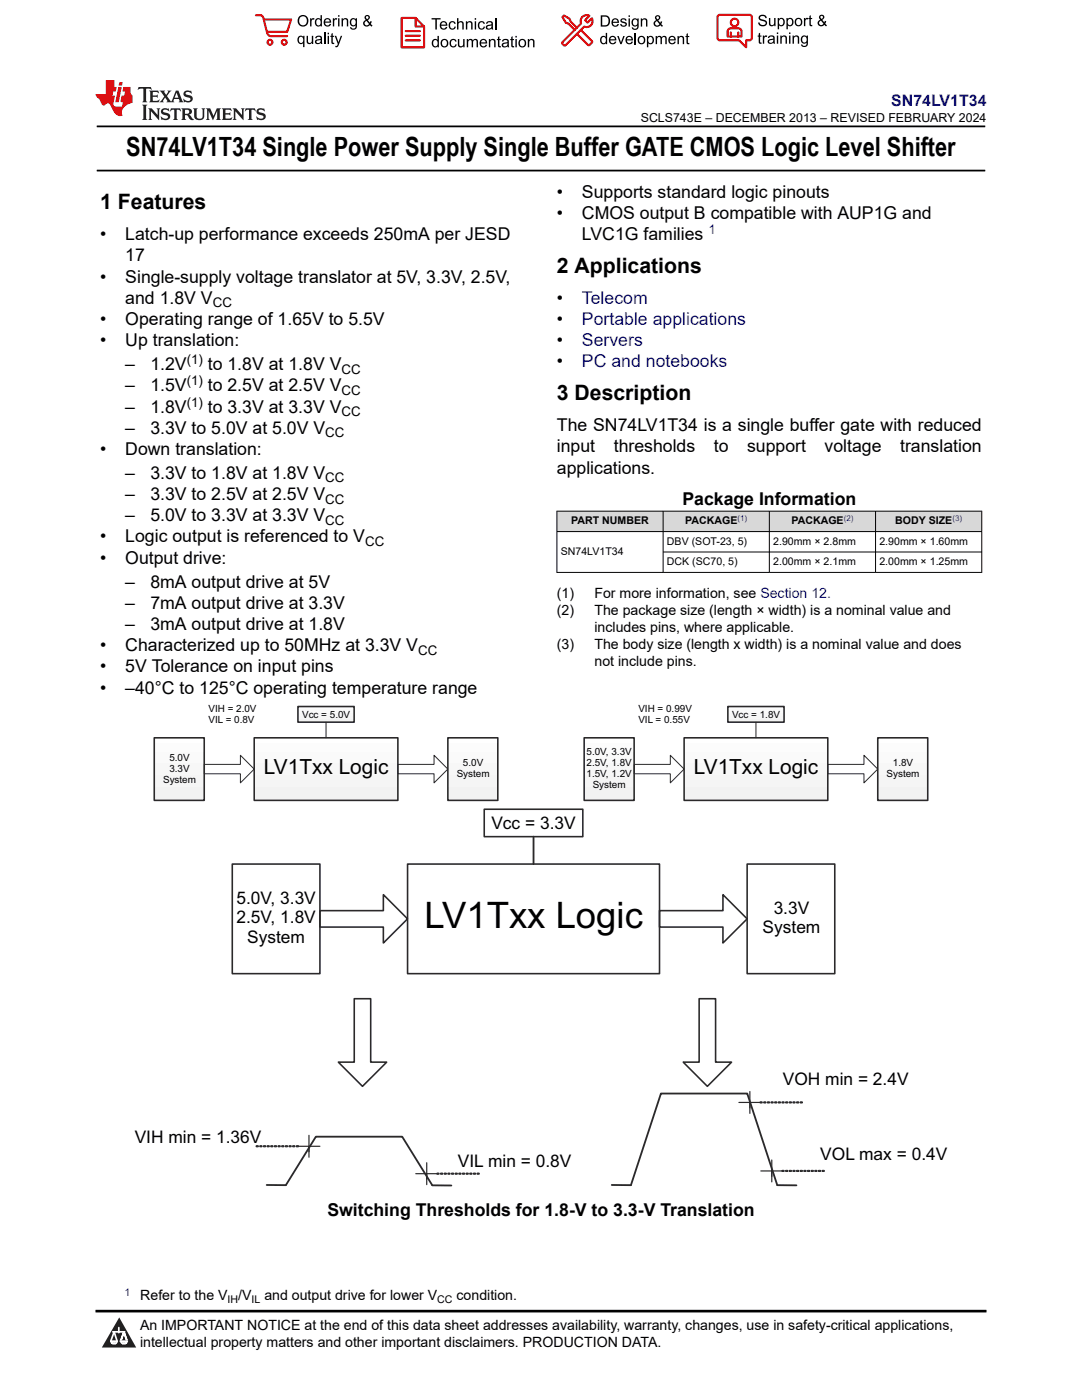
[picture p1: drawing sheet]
<svg xmlns="http://www.w3.org/2000/svg" width="216mm" height="279mm" viewBox="0 0 216 279" stroke-linecap="round" stroke-linejoin="round" font-family="sans-serif">
<path d="M19.3 25.2h177.3M19.3 34h177.3" fill="none" stroke="#000" stroke-width=".35"/>
<g fill="#d8d8d8">
<path d="M111.1 102h84.8v4.1h-84.8z" fill-rule="evenodd"/>
<path d="M111.2 102.1h21.1v3.9h-21.1z" fill-rule="evenodd"/>
<path d="M132.4 102.1h21.1v3.9h-21.1z" fill-rule="evenodd"/>
<path d="M153.6 102.1h21v3.9h-21z" fill-rule="evenodd"/>
<path d="M174.8 102.1h21v3.9h-21z" fill-rule="evenodd"/>
</g>
<path d="M111.1 102h84.9M111.1 106.1h84.9M111.1 102v12.3M132.3 102v12.3M132.3 110.2h63.7M153.5 102v12.3M174.7 102v12.3M195.9 102v12.3M196 114.2h-84.9" fill="none" stroke="#000" stroke-width=".2"/>
<g fill="#fff">
<path d="M50.7 147.3h28.7v.3h-28.7z" fill-rule="evenodd"/>
<path d="M50.7 147.6h28.7v.8h-28.7z" fill-rule="evenodd"/>
</g>
<g fill="#fcfcfc">
<path d="M50.7 148.4h28.7v.8h-28.7z" fill-rule="evenodd"/>
<path d="M50.7 149.2h28.7v.8h-28.7z" fill-rule="evenodd"/>
</g>
<g fill="#fafafa">
<path d="M50.7 150h28.7v.7h-28.7z" fill-rule="evenodd"/>
<path d="M50.7 150.7h28.7v.9h-28.7z" fill-rule="evenodd"/>
<path d="M50.7 151.6h28.7v.7h-28.7z" fill-rule="evenodd"/>
</g>
<g fill="#f7f7f7">
<path d="M50.7 152.3h28.7v1.7h-28.7z" fill-rule="evenodd"/>
<path d="M50.7 154h28.7v.7h-28.7z" fill-rule="evenodd"/>
</g>
<g fill="#f5f5f5">
<path d="M50.7 154.7h28.7v.8h-28.7z" fill-rule="evenodd"/>
<path d="M50.7 155.5h28.7v.9h-28.7z" fill-rule="evenodd"/>
<path d="M50.7 156.4h28.7v.7h-28.7z" fill-rule="evenodd"/>
</g>
<g fill="#f2f2f2">
<path d="M50.7 157.1h28.7v.8h-28.7z" fill-rule="evenodd"/>
<path d="M50.7 157.9h28.7v.8h-28.7z" fill-rule="evenodd"/>
<path d="M50.7 158.7h28.7v.8h-28.7z" fill-rule="evenodd"/>
</g>
<path d="M50.7 159.6h28.7" fill="none" stroke="#efefef" stroke-width=".31"/>
<path d="M50.7 147.2h28.7v12.5h-28.7z" fill="none" stroke="#2b292a" stroke-width=".32"/>
<path d="M59.5 141.1h11.2v.2h-11.2z" fill-rule="evenodd" fill="#fff"/>
<path d="M59.5 141.4h11.2M59.5 141.6h11.2" fill="none" stroke="#fcfcfc" stroke-width=".21"/>
<path d="M59.5 141.8h11.2M59.5 142h11.2M59.5 142.2h11.2" fill="none" stroke="#fafafa" stroke-width=".21"/>
<path d="M59.5 142.5h11.2" fill="none" stroke="#f7f7f7" stroke-width=".42"/>
<path d="M59.5 142.8h11.2" fill="none" stroke="#f7f7f7" stroke-width=".21"/>
<path d="M59.5 143h11.2M59.5 143.3h11.2M59.5 143.5h11.2" fill="none" stroke="#f5f5f5" stroke-width=".21"/>
<path d="M59.5 143.7h11.2M59.5 143.9h11.2M59.5 144.1h11.2" fill="none" stroke="#f2f2f2" stroke-width=".21"/>
<path d="M59.4 141h11.3v3.1h-11.3z" fill="none" stroke="#2b292a" stroke-width=".32"/>
<g fill="#fff">
<path d="M30.8 147.3h10v.3h-10z" fill-rule="evenodd"/>
<path d="M30.8 147.6h10v.8h-10z" fill-rule="evenodd"/>
</g>
<g fill="#fcfcfc">
<path d="M30.8 148.4h10v.8h-10z" fill-rule="evenodd"/>
<path d="M30.8 149.2h10v.8h-10z" fill-rule="evenodd"/>
</g>
<g fill="#fafafa">
<path d="M30.8 150h10v.7h-10z" fill-rule="evenodd"/>
<path d="M30.8 150.7h10v.9h-10z" fill-rule="evenodd"/>
<path d="M30.8 151.6h10v.7h-10z" fill-rule="evenodd"/>
</g>
<g fill="#f7f7f7">
<path d="M30.8 152.3h10v1.7h-10z" fill-rule="evenodd"/>
<path d="M30.8 154h10v.7h-10z" fill-rule="evenodd"/>
</g>
<g fill="#f5f5f5">
<path d="M30.8 154.7h10v.8h-10z" fill-rule="evenodd"/>
<path d="M30.8 155.5h10v.9h-10z" fill-rule="evenodd"/>
<path d="M30.8 156.4h10v.7h-10z" fill-rule="evenodd"/>
</g>
<g fill="#f2f2f2">
<path d="M30.8 157.1h10v.8h-10z" fill-rule="evenodd"/>
<path d="M30.8 157.9h10v.8h-10z" fill-rule="evenodd"/>
<path d="M30.8 158.7h10v.8h-10z" fill-rule="evenodd"/>
</g>
<path d="M30.8 159.6h10" fill="none" stroke="#efefef" stroke-width=".31"/>
<path d="M30.8 147.2h10v12.5h-10z" fill="none" stroke="#2b292a" stroke-width=".32"/>
<g fill="#fff">
<path d="M89.4 147.3h9.9v.3h-9.9z" fill-rule="evenodd"/>
<path d="M89.4 147.6h9.9v.8h-9.9z" fill-rule="evenodd"/>
</g>
<g fill="#fcfcfc">
<path d="M89.4 148.4h9.9v.8h-9.9z" fill-rule="evenodd"/>
<path d="M89.4 149.2h9.9v.8h-9.9z" fill-rule="evenodd"/>
</g>
<g fill="#fafafa">
<path d="M89.4 150h9.9v.7h-9.9z" fill-rule="evenodd"/>
<path d="M89.4 150.7h9.9v.9h-9.9z" fill-rule="evenodd"/>
<path d="M89.4 151.6h9.9v.7h-9.9z" fill-rule="evenodd"/>
</g>
<g fill="#f7f7f7">
<path d="M89.4 152.3h9.9v1.7h-9.9z" fill-rule="evenodd"/>
<path d="M89.4 154h9.9v.7h-9.9z" fill-rule="evenodd"/>
</g>
<g fill="#f5f5f5">
<path d="M89.4 154.7h9.9v.8h-9.9z" fill-rule="evenodd"/>
<path d="M89.4 155.5h9.9v.9h-9.9z" fill-rule="evenodd"/>
<path d="M89.4 156.4h9.9v.7h-9.9z" fill-rule="evenodd"/>
</g>
<g fill="#f2f2f2">
<path d="M89.4 157.1h9.9v.8h-9.9z" fill-rule="evenodd"/>
<path d="M89.4 157.9h9.9v.8h-9.9z" fill-rule="evenodd"/>
<path d="M89.4 158.7h9.9v.8h-9.9z" fill-rule="evenodd"/>
</g>
<path d="M89.4 159.6h9.9" fill="none" stroke="#efefef" stroke-width=".31"/>
<path d="M89.4 147.2h9.9v12.5h-9.9z" fill="none" stroke="#2b292a" stroke-width=".32"/>
<path d="M65.1 144.1v3.1" fill="none" stroke="#2b292a" stroke-width=".21"/>
<path d="M40.8 152.6h7.2v-1.9l2.7 2.8-2.7 2.7v-1.8h-7.2zM79.4 152.6h7.2v-1.9l2.8 2.8-2.8 2.7v-1.8h-7.2z" fill="none" stroke="#2b292a" stroke-width=".2"/>
<g fill="#fff">
<path d="M136.5 147.3h28.7v.3h-28.7z" fill-rule="evenodd"/>
<path d="M136.5 147.6h28.7v.8h-28.7z" fill-rule="evenodd"/>
</g>
<g fill="#fcfcfc">
<path d="M136.5 148.4h28.7v.8h-28.7z" fill-rule="evenodd"/>
<path d="M136.5 149.2h28.7v.8h-28.7z" fill-rule="evenodd"/>
</g>
<g fill="#fafafa">
<path d="M136.5 150h28.7v.7h-28.7z" fill-rule="evenodd"/>
<path d="M136.5 150.7h28.7v.9h-28.7z" fill-rule="evenodd"/>
<path d="M136.5 151.6h28.7v.7h-28.7z" fill-rule="evenodd"/>
</g>
<g fill="#f7f7f7">
<path d="M136.5 152.3h28.7v1.7h-28.7z" fill-rule="evenodd"/>
<path d="M136.5 154h28.7v.7h-28.7z" fill-rule="evenodd"/>
</g>
<g fill="#f5f5f5">
<path d="M136.5 154.7h28.7v.8h-28.7z" fill-rule="evenodd"/>
<path d="M136.5 155.5h28.7v.9h-28.7z" fill-rule="evenodd"/>
<path d="M136.5 156.4h28.7v.7h-28.7z" fill-rule="evenodd"/>
</g>
<g fill="#f2f2f2">
<path d="M136.5 157.1h28.7v.8h-28.7z" fill-rule="evenodd"/>
<path d="M136.5 157.9h28.7v.8h-28.7z" fill-rule="evenodd"/>
<path d="M136.5 158.7h28.7v.8h-28.7z" fill-rule="evenodd"/>
</g>
<path d="M136.5 159.6h28.7" fill="none" stroke="#efefef" stroke-width=".31"/>
<path d="M136.5 147.2h28.7v12.5h-28.7z" fill="none" stroke="#2b292a" stroke-width=".32"/>
<path d="M145.2 141.1h11.3v.2h-11.3z" fill-rule="evenodd" fill="#fff"/>
<path d="M145.2 141.4h11.3M145.2 141.6h11.3" fill="none" stroke="#fcfcfc" stroke-width=".21"/>
<path d="M145.2 141.8h11.3M145.2 142h11.3M145.2 142.2h11.3" fill="none" stroke="#fafafa" stroke-width=".21"/>
<path d="M145.2 142.5h11.3" fill="none" stroke="#f7f7f7" stroke-width=".42"/>
<path d="M145.2 142.8h11.3" fill="none" stroke="#f7f7f7" stroke-width=".21"/>
<path d="M145.2 143h11.3M145.2 143.3h11.3M145.2 143.5h11.3" fill="none" stroke="#f5f5f5" stroke-width=".21"/>
<path d="M145.2 143.7h11.3M145.2 143.9h11.3M145.2 144.1h11.3" fill="none" stroke="#f2f2f2" stroke-width=".21"/>
<path d="M145.2 141h11.3v3.1h-11.3z" fill="none" stroke="#2b292a" stroke-width=".32"/>
<g fill="#fff">
<path d="M116.6 147.3h9.9v.3h-9.9z" fill-rule="evenodd"/>
<path d="M116.6 147.6h9.9v.8h-9.9z" fill-rule="evenodd"/>
</g>
<g fill="#fcfcfc">
<path d="M116.6 148.4h9.9v.8h-9.9z" fill-rule="evenodd"/>
<path d="M116.6 149.2h9.9v.8h-9.9z" fill-rule="evenodd"/>
</g>
<g fill="#fafafa">
<path d="M116.6 150h9.9v.7h-9.9z" fill-rule="evenodd"/>
<path d="M116.6 150.7h9.9v.9h-9.9z" fill-rule="evenodd"/>
<path d="M116.6 151.6h9.9v.7h-9.9z" fill-rule="evenodd"/>
</g>
<g fill="#f7f7f7">
<path d="M116.6 152.3h9.9v1.7h-9.9z" fill-rule="evenodd"/>
<path d="M116.6 154h9.9v.7h-9.9z" fill-rule="evenodd"/>
</g>
<g fill="#f5f5f5">
<path d="M116.6 154.7h9.9v.8h-9.9z" fill-rule="evenodd"/>
<path d="M116.6 155.5h9.9v.9h-9.9z" fill-rule="evenodd"/>
<path d="M116.6 156.4h9.9v.7h-9.9z" fill-rule="evenodd"/>
</g>
<g fill="#f2f2f2">
<path d="M116.6 157.1h9.9v.8h-9.9z" fill-rule="evenodd"/>
<path d="M116.6 157.9h9.9v.8h-9.9z" fill-rule="evenodd"/>
<path d="M116.6 158.7h9.9v.8h-9.9z" fill-rule="evenodd"/>
</g>
<path d="M116.6 159.6h9.9" fill="none" stroke="#efefef" stroke-width=".31"/>
<path d="M116.6 147.2h9.9v12.5h-9.9z" fill="none" stroke="#2b292a" stroke-width=".32"/>
<g fill="#fff">
<path d="M175.2 147.3h9.9v.3h-9.9z" fill-rule="evenodd"/>
<path d="M175.2 147.6h9.9v.8h-9.9z" fill-rule="evenodd"/>
</g>
<g fill="#fcfcfc">
<path d="M175.2 148.4h9.9v.8h-9.9z" fill-rule="evenodd"/>
<path d="M175.2 149.2h9.9v.8h-9.9z" fill-rule="evenodd"/>
</g>
<g fill="#fafafa">
<path d="M175.2 150h9.9v.7h-9.9z" fill-rule="evenodd"/>
<path d="M175.2 150.7h9.9v.9h-9.9z" fill-rule="evenodd"/>
<path d="M175.2 151.6h9.9v.7h-9.9z" fill-rule="evenodd"/>
</g>
<g fill="#f7f7f7">
<path d="M175.2 152.3h9.9v1.7h-9.9z" fill-rule="evenodd"/>
<path d="M175.2 154h9.9v.7h-9.9z" fill-rule="evenodd"/>
</g>
<g fill="#f5f5f5">
<path d="M175.2 154.7h9.9v.8h-9.9z" fill-rule="evenodd"/>
<path d="M175.2 155.5h9.9v.9h-9.9z" fill-rule="evenodd"/>
<path d="M175.2 156.4h9.9v.7h-9.9z" fill-rule="evenodd"/>
</g>
<g fill="#f2f2f2">
<path d="M175.2 157.1h9.9v.8h-9.9z" fill-rule="evenodd"/>
<path d="M175.2 157.9h9.9v.8h-9.9z" fill-rule="evenodd"/>
<path d="M175.2 158.7h9.9v.8h-9.9z" fill-rule="evenodd"/>
</g>
<path d="M175.2 159.6h9.9" fill="none" stroke="#efefef" stroke-width=".31"/>
<path d="M175.1 147.2h10v12.5h-10z" fill="none" stroke="#2b292a" stroke-width=".32"/>
<path d="M150.8 144.1v3.1" fill="none" stroke="#2b292a" stroke-width=".21"/>
<path d="M126.5 152.6h7.3v-1.9l2.7 2.8-2.7 2.7v-1.8h-7.3zM165.2 152.6h7.2v-1.9l2.7 2.8-2.7 2.7v-1.8h-7.2z" fill="none" stroke="#2b292a" stroke-width=".2"/>
<path d="M57 236.5l6-9.6h17.3l5.9 9.6M125.9 236.5l6-18.3h17.2l6 18.3" fill="none" stroke="#2b292a" stroke-width=".36"/>
<path d="M149.6 217.8v4.4M59.5 228.8h2.2v1.1M61.7 226.6v4.4M61.7 228.8h2.1M83 234.2h2.1v1.1M85.1 232v4.4M85.1 234.2h2.2M147.4 220h2.2v1.1M149.6 220h2.2M151.8 233.7h2.2v1.1M154 231.5v4.4M154 233.7h2.2" fill="none" stroke="#2b292a" stroke-width=".24"/>
<g fill="#fff">
<path d="M81.3 172.5h50.3v.5h-50.3z" fill-rule="evenodd"/>
<path d="M81.3 173h50.3v1.5h-50.3z" fill-rule="evenodd"/>
</g>
<path d="M106.5 167v5.4M53.2 236.5h3.8M86.2 236.6h3.9M122.1 236.5h3.8M155.1 236.5l3.8 .1" fill="none" stroke="#2b292a" stroke-width=".36"/>
<path d="M59.1 228.7l.4-.1 .1 .2-.4 .1zM58.4 228.7l.3-.1 .2 .2-.4 .1zM57.7 228.7l.3-.1 .1 .2-.3 .1zM57 228.7l.3-.1 .1 .2-.4 .1zM56.2 228.7l.4-.1 .1 .2-.4 .1zM55.5 228.7l.3-.1 .1 .2-.3 .1zM54.8 228.7l.3-.1 .1 .2-.4 .1zM54 228.7l.4-.1 .1 .2-.4 .1zM53.3 228.7l.3-.1 .2 .2-.4 .1zM52.6 228.7l.3-.1 .1 .2-.3 .1zM51.9 228.7l.3-.1 .1 .2-.4 .1zM51.1 228.7l.4-.1 .1 .2-.4 .1z" fill-rule="evenodd" fill="#3f3f3f"/>
<path d="M51.1 228.7l.4-.1 .1 .2-.4 .1zM51.9 228.7l.3-.1 .1 .2-.4 .1zM52.6 228.7l.3-.1 .1 .2-.3 .1zM53.3 228.7l.3-.1 .2 .2-.4 .1zM54 228.7l.4-.1 .1 .2-.4 .1zM54.8 228.7l.3-.1 .1 .2-.4 .1zM55.5 228.7l.3-.1 .1 .2-.3 .1zM56.2 228.7l.4-.1 .1 .2-.4 .1zM57 228.7l.3-.1 .1 .2-.4 .1zM57.7 228.7l.3-.1 .1 .2-.3 .1zM58.4 228.7l.3-.1 .2 .2-.4 .1zM59.1 228.7l.4-.1 .1 .2-.4 .1z" fill="none" stroke="#2b292a" stroke-width=".2"/>
<path d="M95.2 234.1h.3l.1 .1-.3 .1zM94.5 234.1h.3l.1 .1-.3 .1zM93.7 234.1h.4l.1 .1-.4 .1zM93 234.1h.3l.2 .1-.4 .1zM92.3 234.1h.3l.1 .1-.3 .1zM91.6 234.1h.3l.1 .1-.4 .1zM90.8 234.1h.4l.1 .1-.4 .1zM90.1 234.1h.3l.1 .1-.3 .1zM89.4 234.1h.3l.1 .1-.3 .1zM88.6 234.1h.4l.1 .1-.4 .1zM87.9 234.1h.3l.2 .1-.4 .1zM87.2 234.1h.3l.1 .1-.3 .1z" fill-rule="evenodd" fill="#3f3f3f"/>
<path d="M87.2 234.1h.3l.1 .1-.3 .1zM87.9 234.1h.3l.2 .1-.4 .1zM88.6 234.1h.4l.1 .1-.4 .1zM89.4 234.1h.3l.1 .1-.3 .1zM90.1 234.1h.3l.1 .1-.3 .1zM90.8 234.1h.4l.1 .1-.4 .1zM91.6 234.1h.3l.1 .1-.4 .1zM92.3 234.1h.3l.1 .1-.3 .1zM93 234.1h.3l.2 .1-.4 .1zM93.7 234.1h.4l.1 .1-.4 .1zM94.5 234.1h.3l.1 .1-.3 .1zM95.2 234.1h.3l.1 .1-.3 .1z" fill="none" stroke="#2b292a" stroke-width=".2"/>
<path d="M159.7 219.9h.3l.1 .1-.3 .1zM159 219.9h.3l.1 .1-.4 .1zM158.2 219.9h.4l.1 .1-.4 .1zM157.5 219.9h.3l.1 .1-.3 .1zM156.8 219.9h.3l.1 .1-.4 .1zM156 219.9h.4l.1 .1-.4 .1zM155.3 219.9h.3l.2 .1-.4 .1zM154.6 219.9h.3l.1 .1-.3 .1zM153.9 219.9h.3l.1 .1-.4 .1zM153.1 219.9h.4l.1 .1-.4 .1zM152.4 219.9h.3l.1 .1-.3 .1zM151.7 219.9h.3l.1 .1-.4 .1z" fill-rule="evenodd" fill="#3f3f3f"/>
<path d="M151.7 219.9h.3l.1 .1-.4 .1zM152.4 219.9h.3l.1 .1-.3 .1zM153.1 219.9h.4l.1 .1-.4 .1zM153.9 219.9h.3l.1 .1-.4 .1zM154.6 219.9h.3l.1 .1-.3 .1zM155.3 219.9h.3l.2 .1-.4 .1zM156 219.9h.4l.1 .1-.4 .1zM156.8 219.9h.3l.1 .1-.4 .1zM157.5 219.9h.3l.1 .1-.3 .1zM158.2 219.9h.4l.1 .1-.4 .1zM159 219.9h.3l.1 .1-.4 .1zM159.7 219.9h.3l.1 .1-.3 .1z" fill="none" stroke="#2b292a" stroke-width=".2"/>
<path d="M164.1 233.6h.3l.1 .1-.4 .1zM163.3 233.6h.4l.1 .1-.4 .1zM162.6 233.6h.3l.1 .1-.3 .1zM161.9 233.6h.3l.1 .1-.4 .1zM161.1 233.6h.4l.1 .1-.4 .1zM160.4 233.6h.3l.2 .1-.4 .1zM159.7 233.6h.3l.1 .1-.3 .1zM159 233.6h.3l.1 .1-.4 .1zM158.2 233.6h.4l.1 .1-.4 .1zM157.5 233.6h.3l.1 .1-.3 .1zM156.8 233.6h.3l.1 .1-.4 .1zM156 233.6h.4l.1 .1-.4 .1z" fill-rule="evenodd" fill="#3f3f3f"/>
<path d="M156 233.6h.4l.1 .1-.4 .1zM156.8 233.6h.3l.1 .1-.4 .1zM157.5 233.6h.3l.1 .1-.3 .1zM158.2 233.6h.4l.1 .1-.4 .1zM159 233.6h.3l.1 .1-.4 .1zM159.7 233.6h.3l.1 .1-.3 .1zM160.4 233.6h.3l.2 .1-.4 .1zM161.1 233.6h.4l.1 .1-.4 .1zM161.9 233.6h.3l.1 .1-.4 .1zM162.6 233.6h.3l.1 .1-.3 .1zM163.3 233.6h.4l.1 .1-.4 .1zM164.1 233.6h.3l.1 .1-.4 .1z" fill="none" stroke="#2b292a" stroke-width=".2"/>
<path d="M46.4 172.4h17.4v21.9h-17.4zM81.3 172.4h50.3v21.9h-50.3zM96.6 161.5h19.7v5.5h-19.7zM149.1 172.4h17.5v21.9h-17.5zM63.8 181.7h12.7v-3.2l4.8 4.9-4.8 4.8v-3.2h-12.7zM70.7 199.3h3.3v12.7h3.2l-4.9 4.8-4.8-4.8h3.2zM131.6 181.7h12.7v-3.2l4.8 4.9-4.8 4.8v-3.2h-12.7zM139.5 199.3h3.3v12.7h3.2l-4.9 4.8-4.8-4.8h3.2z" fill="none" stroke="#2b292a" stroke-width=".32"/>
<path d="M0 0h215.9v23.8h-215.9z" fill-rule="evenodd" fill="#fff"/>
<path d="M27.7 17.4l-.2 .6 .5-.3h.6v.1v2.2l-.2 .4h1l-.2-.4v-2.2v-.1h.5l.5 .3-.1-.6zM29.8 18.1l.2 .4v1.5l-.2 .4h1.9l.1-.6a1.08 1.08 0 0 1-1.3 .2v-.7h.6l.4 .2v-.6l-.4 .2h-.6v-.6l.2-.1a1 1 0 0 1 1 .2l-.1-.5zM31.8 18.1l1 1.1-1 1.2h.9l-.2-.2 .4-.7 .5 .7-.2 .2h1.6l-.2-.2 .1-.4h1l.1 .4-.1 .2h.9l-.2-.3-.8-2h-.5l-1 2.2-.8-1.1 .9-1.1h-.8l.2 .2-.5 .7-.3-.7 .1-.2zM35.2 18.5l.4 1h-.8zM36.8 18.2a.65 .65 0 0 0-.2 .7 .65 .65 0 0 0 .6 .5l.7 .2 .1 .2a.79 .79 0 0 1-.7 .4 .79 .79 0 0 1-.7-.5l.1 .7 .2-.1a.93 .93 0 0 0 1.1 .1 .93 .93 0 0 0 .4-1 1.46 1.46 0 0 0-1.2-.6l-.1-.3a1.09 1.09 0 0 1 1.2 .2l-.2-.6-.1 .1-.6-.2zM28.4 20.9l.2 .4v2.3l-.2 .3h1l-.2-.3v-2.3l.2-.4zM29.6 21.6l.2 .4v1.6l-.2 .3h.8l-.3-.3v-1.4l1.7 1.8v-2l.2-.4h-.8l.2 .2 .1 1.1-1.2-1.3zM32.3 21.8a.65 .65 0 0 0-.2 .7 .65 .65 0 0 0 .7 .4l.6 .2 .1 .2a.79 .79 0 0 1-.7 .4 .79 .79 0 0 1-.7-.5l.1 .7 .2-.1a.93 .93 0 0 0 1.1 .1 .93 .93 0 0 0 .4-.9 1.46 1.46 0 0 0-1.2-.6l-.1-.4a1.09 1.09 0 0 1 1.2 .2l-.2-.6-.1 .1-.6-.1zM34.1 21.6l-.1 .7a.63 .63 0 0 1 .7-.4l.1 1.7-.3 .3h1l-.2-.3v-1.7a.66 .66 0 0 1 .8 .4l-.1-.7zM36.2 21.6l.2 .4v1.6l-.2 .3h.9l-.2-.2v-.7h.5l.1 .2a.79 .79 0 0 0 1.2 .6l-1-.9a.61 .61 0 0 0 .6-.6 .61 .61 0 0 0-.5-.6zM36.9 21.9h.2a.47 .47 0 0 1 .5 .1 .47 .47 0 0 1 .1 .5l-.2 .2h-.6zM38.5 21.6l.2 .2a2.27 2.27 0 0 0 .4 2 1.04 1.04 0 0 0 1.7-.7v-1.3l.2-.2h-.8l.2 .4v1.1a.6 .6 0 0 1-.6 .6 .6 .6 0 0 1-.6-.6v-1.1l.3-.4zM41.1 21.6l.2 .4v1.6l-.2 .3h.7l-.2-.3v-1.5l.9 1.9 .8-1.9v1.5l-.2 .3h1l-.3-.3v-1.6l.3-.4h-.8l-.7 1.5-.7-1.5zM44.3 21.6l.2 .4v1.6l-.2 .3h1.9l.1-.5a1.09 1.09 0 0 1-1.3 .1v-.6h.6l.4 .1v-.6l-.4 .2h-.6v-.6l.2-.1a1.01 1.01 0 0 1 1 .3l-.1-.6zM46.4 21.6l.3 .4v1.6l-.3 .3h.8l-.2-.3v-1.4l1.6 1.8v-2l.2-.4h-.7l.2 .2v1.1l-1.2-1.3zM49 21.6l-.1 .7a.63 .63 0 0 1 .8-.4v1.7l-.3 .3h1l-.2-.3v-1.7a.66 .66 0 0 1 .8 .4l-.1-.7zM51.4 21.8a.65 .65 0 0 0-.2 .7 .65 .65 0 0 0 .6 .4l.6 .2 .2 .2a.79 .79 0 0 1-.8 .4 .79 .79 0 0 1-.6-.5l.1 .7 .2-.1a.93 .93 0 0 0 1 .1 .93 .93 0 0 0 .5-.9 1.46 1.46 0 0 0-1.3-.6l-.1-.4a1.09 1.09 0 0 1 1.3 .2l-.2-.6-.2 .1-.5-.1z" fill="#231f20"/>
<path d="M21.1 16v2.8h-2.1l.1 .3 .9 1a.95 .95 0 0 0 .9 .9 .59 .59 0 0 1 .6-.4 .59 .59 0 0 1 .5 .4l.4 .8a1.59 1.59 0 0 0 2.1 1.3 1.61 1.61 0 0 1 1-2.2l1-.4-.1-1.5a1.59 1.59 0 0 1-.4-1.6h-1.4l-.2 .9h.5l-.1 .8h-.5l-.2 1v.2l.4 .1-.2 .9h-.6a.73 .73 0 0 1-1.1-.7l.3-1.5h-.5l.2-.8h.5l.2-.9h-.5v-1.4zM23.6 17.4l-.6 3h.7l.6-3zM23.8 16.4l-.1 .7h.7l.1-.7z" fill="#ed1c24"/>
<g fill="#000">
<path d="M59.4 4.2a1.12 1.12 0 0 1 2.2 0 1.12 1.12 0 0 1-2.2 0zM59.9 3.5a.89 .89 0 0 0-.1 1.1 .89 .89 0 0 0 1.1 .4 .88 .88 0 0 0 .3-1.3 .88 .88 0 0 0-1.3-.2z" fill-rule="evenodd"/>
<path d="M59.5 7.3l.5-.2 .5 .3v-.3h.3v2.3h-.3v-.8a.74 .74 0 0 1-1 0 .74 .74 0 0 1-.1-1zM59.8 7.5a.57 .57 0 0 0-.2 .7 .57 .57 0 0 0 .8 .2 .57 .57 0 0 0 .1-.7 .57 .57 0 0 0-.7-.2z" fill-rule="evenodd"/>
<path d="M61.9 3.6h.2v.3l.2-.2 .3-.1 .2 .1-.1 .3a.36 .36 0 0 0-.5 0 .36 .36 0 0 0 0 .4v.9h-.3z" fill-rule="evenodd"/>
<path d="M61.2 7.1h.3v.9a.41 .41 0 0 0 .4 .6 .41 .41 0 0 0 .3-.6v-.9h.3v1.7h-.2v-.3a.58 .58 0 0 1-.7 .3 .58 .58 0 0 1-.4-.6z" fill-rule="evenodd"/>
<path d="M63 3.8l.5-.2 .5 .2v-.8h.2v2.3h-.2v-.2a.75 .75 0 0 1-1-.1 .75 .75 0 0 1-.1-1zM63.2 4a.57 .57 0 0 0-.1 .7 .57 .57 0 0 0 .8 .2 .57 .57 0 0 0 .1-.7 .57 .57 0 0 0-.8-.2z" fill-rule="evenodd"/>
<path d="M63 7.3a.74 .74 0 0 1 1-.1 .74 .74 0 0 1 .3 .9v.7h-.3v-.2a.57 .57 0 0 1-.8 .2 .57 .57 0 0 1-.2-.8l1-.3a.41 .41 0 0 0-.4-.4 .41 .41 0 0 0-.4 .4l-.3-.1zM63.2 8.2a.35 .35 0 0 0 .2 .5 .35 .35 0 0 0 .5-.3l.1-.4z" fill-rule="evenodd"/>
<path d="M65.4 6.5h.3v.3h-.3zM65.4 7.1h.3v1.7h-.3z" fill-rule="evenodd"/>
<path d="M64.8 3.8a.76 .76 0 0 1 .9-.1 .76 .76 0 0 1 .4 .8h-1.2a.47 .47 0 0 0 .3 .6 .47 .47 0 0 0 .6-.4l.3 .1a.82 .82 0 0 1-1.3 .3 .82 .82 0 0 1 0-1.3zM65 4l-.1 .3h.9l-.3-.4z" fill-rule="evenodd"/>
<path d="M66.4 3.6h.3v.3l.1-.2 .4-.1 .1 .1-.1 .3a.36 .36 0 0 0-.4 0 .36 .36 0 0 0-.1 .4v.9h-.3z" fill-rule="evenodd"/>
<path d="M66.1 6.7l.3-.1v.5h.3v.3h-.3v.9l.1 .2h.2v.3a.41 .41 0 0 1-.4-.1 .41 .41 0 0 1-.2-.4v-.9h-.2v-.3h.2z" fill-rule="evenodd"/>
<path d="M66.8 7.1h.3l.4 1.4 .5-1.4h.3l-.6 1.7a.57 .57 0 0 1-.8 .6v-.3a.37 .37 0 0 0 .5-.3z" fill-rule="evenodd"/>
<path d="M67.5 3h.2v.3h-.2zM67.5 3.6h.2v1.7h-.2z" fill-rule="evenodd"/>
<path d="M68.2 3.6h.2v.3a.58 .58 0 0 1 .7-.3 .58 .58 0 0 1 .4 .7v1h-.3v-1a.4 .4 0 0 0-.4-.5 .4 .4 0 0 0-.4 .6v.9h-.2z" fill-rule="evenodd"/>
<path d="M70 3.8l.5-.2 .5 .2v-.2h.2v1.5a.71 .71 0 0 1-.5 .8 .71 .71 0 0 1-.8-.5h.2a.46 .46 0 0 0 .6 .3 .46 .46 0 0 0 .3-.6 .78 .78 0 0 1-1.1-.2 .78 .78 0 0 1 .1-1.1zM70.2 4a.53 .53 0 0 0-.1 .8 .53 .53 0 0 0 .8 0 .54 .54 0 0 0 0-.7 .54 .54 0 0 0-.7-.1z" fill-rule="evenodd"/>
<path d="M72.9 3.1a.53 .53 0 0 1 .8 .1 .53 .53 0 0 1-.3 .8l.4 .5 .1-.3 .3 .1-.2 .5 .3 .3-.2 .2-.3-.3a.71 .71 0 0 1-1.2 .1 .71 .71 0 0 1 .4-1.1l-.3-.5zM73 3.5a.3 .3 0 0 0 .6 0 .3 .3 0 0 0-.6 0zM72.9 4.3a.45 .45 0 0 0 0 .7 .45 .45 0 0 0 .7-.2l-.5-.6z" fill-rule="evenodd"/>
<path d="M86.1 3.6h1.8v.3h-.7v2h-.3v-2h-.8z" fill-rule="evenodd"/>
<path d="M86.3 8l.5-.2 .5 .2v-.8h.3v2.2h-.3v-.2a.76 .76 0 0 1-1 0 .76 .76 0 0 1-.1-1zM86.6 8.1a.58 .58 0 0 0-.2 .8 .58 .58 0 0 0 .8 .2 .58 .58 0 0 0 .1-.8 .58 .58 0 0 0-.7-.2z" fill-rule="evenodd"/>
<path d="M88.2 7.9a.81 .81 0 0 1 1.1 .2 .81 .81 0 0 1-.2 1.1 .81 .81 0 0 1-1.1-.1l-.1-.8zM88.3 8.1a.57 .57 0 0 0 0 .9 .57 .57 0 0 0 .8 0 .57 .57 0 0 0 0-.8 .57 .57 0 0 0-.8-.1z" fill-rule="evenodd"/>
<path d="M88 4.4a.77 .77 0 0 1 .9-.1 .77 .77 0 0 1 .4 .8h-1.3a.48 .48 0 0 0 .4 .6 .48 .48 0 0 0 .6-.3h.3a.83 .83 0 0 1-1.3 .4 .83 .83 0 0 1 0-1.4zM88.2 4.6l-.2 .3h1l-.3-.4z" fill-rule="evenodd"/>
<path d="M89.7 4.4a.7 .7 0 0 1 1.2 .3l-.2 .1a.45 .45 0 0 0-.6-.3 .45 .45 0 0 0-.3 .6 .45 .45 0 0 0 .3 .6 .45 .45 0 0 0 .6-.4h.3a.76 .76 0 0 1-1.1 .6 .76 .76 0 0 1-.3-1.1z" fill-rule="evenodd"/>
<path d="M89.9 8a.7 .7 0 0 1 1.2 .3h-.3a.45 .45 0 0 0-.5-.3 .45 .45 0 0 0-.3 .6 .45 .45 0 0 0 .3 .6 .45 .45 0 0 0 .6-.4l.2 .1a.76 .76 0 0 1-1 .5 .76 .76 0 0 1-.4-1.1z" fill-rule="evenodd"/>
<path d="M91.2 3.6h.3v.8a.59 .59 0 0 1 .7-.2 .59 .59 0 0 1 .3 .7v1h-.2v-1a.4 .4 0 0 0-.5-.4 .4 .4 0 0 0-.3 .5v.9h-.3z" fill-rule="evenodd"/>
<path d="M91.4 7.8h.2v.9a.41 .41 0 0 0 .5 .5 .41 .41 0 0 0 .3-.5v-.9h.3v1.6h-.3v-.2a.58 .58 0 0 1-.7 .3 .58 .58 0 0 1-.3-.7z" fill-rule="evenodd"/>
<path d="M93 4.2h.2v.3a.59 .59 0 0 1 .7-.3 .59 .59 0 0 1 .4 .7v1h-.3v-1a.41 .41 0 0 0-.4-.5 .41 .41 0 0 0-.4 .6v.9h-.2z" fill-rule="evenodd"/>
<path d="M93.1 7.8h.3v.2a.56 .56 0 0 1 1 0 .54 .54 0 0 1 .6-.2 .54 .54 0 0 1 .4 .5v1.1h-.3v-1a.34 .34 0 0 0-.3-.4 .34 .34 0 0 0-.4 .3v1.1h-.3v-1a.38 .38 0 0 0-.5-.4 .38 .38 0 0 0-.2 .6v.8h-.3z" fill-rule="evenodd"/>
<path d="M94.7 3.6h.3v.3h-.3zM94.7 4.2h.3v1.7h-.3z" fill-rule="evenodd"/>
<path d="M95.5 4.4a.7 .7 0 0 1 1.3 .3l-.3 .1a.45 .45 0 0 0-.6-.3 .45 .45 0 0 0-.3 .6 .45 .45 0 0 0 .3 .6 .45 .45 0 0 0 .6-.4h.3a.76 .76 0 0 1-1.1 .6 .76 .76 0 0 1-.3-1.1z" fill-rule="evenodd"/>
<path d="M95.9 8a.77 .77 0 0 1 .9-.2 .77 .77 0 0 1 .4 .9h-1.2a.48 .48 0 0 0 .3 .5 .48 .48 0 0 0 .6-.3h.3a.83 .83 0 0 1-1.3 .4 .83 .83 0 0 1 0-1.3zM96.1 8.1l-.1 .4h.9l-.2-.5z" fill-rule="evenodd"/>
<path d="M97.5 7.8h.3v.2a.59 .59 0 0 1 .7-.2 .59 .59 0 0 1 .4 .6v1h-.3v-1a.41 .41 0 0 0-.5-.4 .41 .41 0 0 0-.3 .5v.9h-.3z" fill-rule="evenodd"/>
<path d="M97.1 4.4a.74 .74 0 0 1 1-.1 .74 .74 0 0 1 .3 .9v.7h-.3v-.2a.59 .59 0 0 1-.8 .2 .59 .59 0 0 1-.3-.8l1.1-.3a.42 .42 0 0 0-.4-.4 .42 .42 0 0 0-.5 .4l-.2-.1zM97.3 5.3a.36 .36 0 0 0 .2 .5 .36 .36 0 0 0 .5-.2l.1-.5z" fill-rule="evenodd"/>
<path d="M99.4 7.4l.2-.2v.6h.3v.2h-.3v1l.1 .2h.2l.1 .2a.41 .41 0 0 1-.5 0 .41 .41 0 0 1-.1-.4v-1h-.2v-.2h.2z" fill-rule="evenodd"/>
<path d="M100.3 8a.74 .74 0 0 1 .9-.2 .74 .74 0 0 1 .3 .9l.1 .7h-.3v-.2a.59 .59 0 0 1-.8 .3 .59 .59 0 0 1-.3-.8l1-.3a.42 .42 0 0 0-.3-.4 .42 .42 0 0 0-.5 .3h-.3zM100.5 8.8a.36 .36 0 0 0 .1 .5 .36 .36 0 0 0 .5-.2l.2-.5z" fill-rule="evenodd"/>
<path d="M102 7.4l.3-.2v.6h.3v.2h-.3v1l.1 .2h.2v.2a.41 .41 0 0 1-.5 0 .41 .41 0 0 1-.1-.4v-1h-.2v-.2h.2z" fill-rule="evenodd"/>
<path d="M102.8 7.2h.3v.3h-.3zM102.8 7.8h.3v1.6h-.3z" fill-rule="evenodd"/>
<path d="M103.7 7.9a.81 .81 0 0 1 1.1 .2 .81 .81 0 0 1-.1 1.1 .81 .81 0 0 1-1.2-.1v-.8zM103.9 8.1a.57 .57 0 0 0-.1 .9 .57 .57 0 0 0 .8 0 .57 .57 0 0 0 0-.8 .57 .57 0 0 0-.7-.1z" fill-rule="evenodd"/>
<path d="M105.3 7.8h.3v.2a.59 .59 0 0 1 .7-.2 .59 .59 0 0 1 .4 .6v1h-.3v-1a.41 .41 0 0 0-.5-.4 .41 .41 0 0 0-.3 .5v.9h-.3z" fill-rule="evenodd"/>
<path d="M119.9 3.1h.7a1.12 1.12 0 0 1 1.1 1.1 1.12 1.12 0 0 1-1 1.1h-.8zM120.2 3.3v1.7h.4a.86 .86 0 0 0 .8-.8 .86 .86 0 0 0-.8-.9z" fill-rule="evenodd"/>
<path d="M119.9 7.4l.5-.3 .5 .3v-.8h.2v2.2h-.2v-.2a.75 .75 0 0 1-1 0 .75 .75 0 0 1-.1-1zM120.1 7.5a.57 .57 0 0 0-.1 .8 .57 .57 0 0 0 .8 .2 .57 .57 0 0 0 .1-.8 .57 .57 0 0 0-.8-.2z" fill-rule="evenodd"/>
<path d="M121.7 7.4a.76 .76 0 0 1 .9-.2 .76 .76 0 0 1 .4 .9h-1.2a.47 .47 0 0 0 .3 .5 .47 .47 0 0 0 .6-.3h.3a.82 .82 0 0 1-1.3 .4 .82 .82 0 0 1 0-1.3zM121.9 7.5l-.1 .3h.9l-.3-.4z" fill-rule="evenodd"/>
<path d="M122.2 3.9a.76 .76 0 0 1 .9-.2 .76 .76 0 0 1 .4 .9h-1.2a.47 .47 0 0 0 .4 .5 .47 .47 0 0 0 .5-.3h.3a.82 .82 0 0 1-1.3 .4 .82 .82 0 0 1 0-1.3zM122.5 4l-.2 .3h.9l-.2-.4z" fill-rule="evenodd"/>
<path d="M123.9 3.8a.71 .71 0 0 1 1.1 .3h-.2a.32 .32 0 0 0-.4-.3 .32 .32 0 0 0-.3 .4h.1a.75 .75 0 0 1 .9 .8 .72 .72 0 0 1-.7 .3 .72 .72 0 0 1-.7-.5h.3a.36 .36 0 0 0 .4 .4 .36 .36 0 0 0 .3-.5 .8 .8 0 0 1-.9-.7z" fill-rule="evenodd"/>
<path d="M123.2 7.2h.3l.4 1.3 .5-1.3h.3l-.7 1.6h-.2z" fill-rule="evenodd"/>
<path d="M125.4 3.1h.3v.3h-.3zM125.4 3.7h.3v1.6h-.3z" fill-rule="evenodd"/>
<path d="M125 7.4a.76 .76 0 0 1 .9-.2 .76 .76 0 0 1 .4 .9h-1.2a.47 .47 0 0 0 .3 .5 .47 .47 0 0 0 .6-.3h.3a.82 .82 0 0 1-1.3 .4 .82 .82 0 0 1 0-1.3zM125.2 7.5l-.1 .3h.9l-.2-.4z" fill-rule="evenodd"/>
<path d="M126.2 3.9l.5-.3 .5 .3v-.2h.2v1.4a.71 .71 0 0 1-.5 .8 .71 .71 0 0 1-.8-.5l.2 .1a.46 .46 0 0 0 .6 .2 .46 .46 0 0 0 .3-.6 .78 .78 0 0 1-1.1-.1 .78 .78 0 0 1 .1-1.1zM126.4 4a.53 .53 0 0 0-.1 .8 .53 .53 0 0 0 .8 0 .54 .54 0 0 0 0-.7 .54 .54 0 0 0-.7-.1z" fill-rule="evenodd"/>
<path d="M127.5 7.3a.8 .8 0 0 1 1.1 .2 .8 .8 0 0 1-.1 1.1 .8 .8 0 0 1-1.2-.1v-.8zM127.7 7.5a.56 .56 0 0 0-.1 .9 .56 .56 0 0 0 .8-.1 .56 .56 0 0 0 0-.7 .56 .56 0 0 0-.7-.1z" fill-rule="evenodd"/>
<path d="M127.9 3.7h.2v.2a.58 .58 0 0 1 .7-.2 .58 .58 0 0 1 .4 .6v1h-.3v-1a.4 .4 0 0 0-.4-.4 .4 .4 0 0 0-.4 .5v.9h-.2z" fill-rule="evenodd"/>
<path d="M129.1 7.2h.2v.2a.72 .72 0 0 1 1-.1 .72 .72 0 0 1 .2 1 .64 .64 0 0 1-.5 .5 .64 .64 0 0 1-.6-.2v.8h-.3zM129.5 7.5a.56 .56 0 0 0-.2 .8 .56 .56 0 0 0 .8 .2 .56 .56 0 0 0 .1-.8 .56 .56 0 0 0-.7-.2z" fill-rule="evenodd"/>
<path d="M130.8 7.2h.3v.2a.55 .55 0 0 1 .9 0 .53 .53 0 0 1 .6-.3 .53 .53 0 0 1 .4 .6v1.1h-.2v-1a.34 .34 0 0 0-.3-.4 .34 .34 0 0 0-.4 .3v1.1h-.3v-1a.37 .37 0 0 0-.5-.4 .37 .37 0 0 0-.2 .6v.8h-.3z" fill-rule="evenodd"/>
<path d="M130.8 3.2a.53 .53 0 0 1 .9 .1 .53 .53 0 0 1-.4 .8l.4 .5 .2-.4 .2 .1-.2 .5 .4 .3-.2 .3-.3-.4a.71 .71 0 0 1-1.2 .1 .71 .71 0 0 1 .3-1.1l-.2-.5zM130.9 3.6a.3 .3 0 0 0 .6 0 .3 .3 0 0 0-.6 0zM130.9 4.3a.45 .45 0 0 0 0 .7 .45 .45 0 0 0 .7-.2l-.5-.6z" fill-rule="evenodd"/>
<path d="M133.6 7.4a.76 .76 0 0 1 .9-.2 .76 .76 0 0 1 .3 .9h-1.2a.47 .47 0 0 0 .4 .5 .47 .47 0 0 0 .6-.3h.2a.82 .82 0 0 1-1.2 .4 .82 .82 0 0 1 0-1.3zM133.8 7.5l-.2 .3h1l-.3-.4z" fill-rule="evenodd"/>
<path d="M135.2 7.2h.2v.2a.58 .58 0 0 1 .7-.2 .58 .58 0 0 1 .4 .6v1h-.3v-1a.4 .4 0 0 0-.4-.4 .4 .4 0 0 0-.3 .5v.9h-.3z" fill-rule="evenodd"/>
<path d="M137 6.8l.3-.2v.6h.2v.2h-.2v1v.2h.2l.1 .2a.41 .41 0 0 1-.5 0 .41 .41 0 0 1-.1-.5v-.9h-.2v-.2h.2z" fill-rule="evenodd"/>
<path d="M151.6 3.1a.88 .88 0 0 1 1.4 .5h-.3a.49 .49 0 0 0-.5-.5 .49 .49 0 0 0-.5 .6l.1 .1a1.06 1.06 0 0 1 1.2 1 .95 .95 0 0 1-.9 .4 .95 .95 0 0 1-.8-.7h.3a.58 .58 0 0 0 .6 .5 .58 .58 0 0 0 .5-.6l-.2-.1a.95 .95 0 0 1-1.1-.9z" fill-rule="evenodd"/>
<path d="M151.4 6.7l.3-.2v.6h.2v.2h-.2v1v.2h.2l.1 .2a.41 .41 0 0 1-.5 0 .41 .41 0 0 1-.1-.5v-.9h-.2v-.2h.2z" fill-rule="evenodd"/>
<path d="M152.2 7.1h.3v.2l.1-.2h.4h.1l-.1 .3a.36 .36 0 0 0-.4 0 .36 .36 0 0 0-.1 .5v.8h-.3z" fill-rule="evenodd"/>
<path d="M153.3 7.3a.74 .74 0 0 1 1-.2 .74 .74 0 0 1 .3 .9l.1 .7h-.3l-.1-.2a.57 .57 0 0 1-.8 .3 .57 .57 0 0 1-.1-.9l.9-.2a.41 .41 0 0 0-.4-.4 .41 .41 0 0 0-.4 .3h-.3zM153.5 8.1a.35 .35 0 0 0 .2 .5 .35 .35 0 0 0 .5-.2l.1-.5z" fill-rule="evenodd"/>
<path d="M153.4 3.6h.3v.9a.41 .41 0 0 0 .4 .5 .41 .41 0 0 0 .4-.5v-.9h.2v1.6h-.2v-.2a.58 .58 0 0 1-.7 .2 .58 .58 0 0 1-.4-.6z" fill-rule="evenodd"/>
<path d="M155 6.5h.3v.3h-.3zM155 7.1h.3v1.6h-.3z" fill-rule="evenodd"/>
<path d="M155.2 3.6h.2v.2a.72 .72 0 0 1 1-.1 .72 .72 0 0 1 .2 1 .64 .64 0 0 1-.5 .5 .64 .64 0 0 1-.6-.2v.8h-.3zM155.6 3.9a.56 .56 0 0 0-.2 .8 .56 .56 0 0 0 .8 .2 .56 .56 0 0 0 .1-.8 .56 .56 0 0 0-.7-.2z" fill-rule="evenodd"/>
<path d="M155.7 7.1h.3v.2a.58 .58 0 0 1 .7-.2 .58 .58 0 0 1 .3 .6v1h-.3v-1a.4 .4 0 0 0-.4-.4 .4 .4 0 0 0-.3 .5v.9h-.3z" fill-rule="evenodd"/>
<path d="M156.9 3.6h.3v.2a.72 .72 0 0 1 .9-.1 .72 .72 0 0 1 .2 1 .64 .64 0 0 1-.4 .5 .64 .64 0 0 1-.7-.2v.8h-.3zM157.3 3.9a.56 .56 0 0 0-.1 .8 .56 .56 0 0 0 .7 .2 .56 .56 0 0 0 .2-.8 .56 .56 0 0 0-.8-.2z" fill-rule="evenodd"/>
<path d="M157.4 6.5h.3v.3h-.3zM157.4 7.1h.3v1.6h-.3z" fill-rule="evenodd"/>
<path d="M158.1 7.1h.3v.2a.58 .58 0 0 1 .7-.2 .58 .58 0 0 1 .4 .6v1h-.3v-1a.4 .4 0 0 0-.5-.4 .4 .4 0 0 0-.3 .5v.9h-.3z" fill-rule="evenodd"/>
<path d="M158.8 3.7a.8 .8 0 0 1 1.1 .2 .8 .8 0 0 1-.1 1.1 .8 .8 0 0 1-1.1-.1l-.1-.8zM159 3.9a.56 .56 0 0 0-.1 .9 .56 .56 0 0 0 .9 0 .56 .56 0 0 0-.1-.8 .56 .56 0 0 0-.7-.1z" fill-rule="evenodd"/>
<path d="M160 7.3l.5-.2 .5 .2v-.2h.2v1.4a.71 .71 0 0 1-.5 .9 .71 .71 0 0 1-.9-.5h.3a.46 .46 0 0 0 .6 .2 .46 .46 0 0 0 .2-.6 .78 .78 0 0 1-1-.1 .78 .78 0 0 1 .1-1.1zM160.2 7.4a.53 .53 0 0 0-.1 .8 .53 .53 0 0 0 .8 0 .54 .54 0 0 0 0-.7 .54 .54 0 0 0-.7-.1z" fill-rule="evenodd"/>
<path d="M160.4 3.6h.3v.2l.1-.2h.4h.1l-.1 .3a.36 .36 0 0 0-.4 0 .36 .36 0 0 0-.1 .5v.8h-.3z" fill-rule="evenodd"/>
<path d="M161.5 3.2l.3-.2v.6h.3v.2h-.3v1v.2h.3v.2a.41 .41 0 0 1-.5 0 .41 .41 0 0 1-.1-.5v-.9h-.2v-.2h.2z" fill-rule="evenodd"/>
<path d="M163.6 3.1a.53 .53 0 0 1 .8 .1 .53 .53 0 0 1-.3 .8l.4 .5 .1-.3h.3l-.2 .5 .3 .3-.2 .3-.3-.3a.71 .71 0 0 1-1.2 .1 .71 .71 0 0 1 .4-1.2l-.3-.5zM163.7 3.5a.3 .3 0 0 0 .5 0 .3 .3 0 0 0-.5 0zM163.6 4.2a.45 .45 0 0 0 0 .8 .45 .45 0 0 0 .7-.3l-.5-.6z" fill-rule="evenodd"/>
</g>
<path d="M64.8 6.5v2.3M98.9 3.6v2.3M126.8 6.6v2.2" fill="none" stroke="#000" stroke-width=".28"/>
<g fill="none" stroke="#de0000" stroke-width=".42">
<path d="M51.1 3l1 .1a1.4 1.4 0 0 1 .6 1.2l.7 2.5a.95 .95 0 0 0 1.1 .4h2.8M52.7 3.9h5.4l-.8 2.4h-4M80.1 3.6h2.8v1.7h1.7v4.2h-4.5zM81 7.1h2.8M81 6.2h2.8M81 8.1h2.8M82.9 3.6l1.7 1.7M115.1 5.5l-1.3-1.2-.1-.5-1.2-.7-.3 .3 .7 1.1 .5 .2 1.3 1.3M115.9 6l2.2 2.2v.3l-.5 .5h-.3l-2.2-2.2zM115.9 6l.7-.7a1.19 1.19 0 0 0 1.3-.3 1.19 1.19 0 0 0 .2-1.4l-.9 .9-.4-.5 .8-.8a1.19 1.19 0 0 0-1.4 .1 1.19 1.19 0 0 0-.2 1.4l-3.8 3.7v.3l.3 .3h.3l2.3-2.2M143.2 3.2l.4-.2h6l.4 .2v4.4l-.2 .4-.9 .1v1.3l-1.4-1.3h-3.9l-.4-.3zM145.4 5.8l.4-.1h1.6a.61 .61 0 0 1 .6 .6v1h-2.8v-1z"/>
<path d="M145.8 6.5v.8M147.3 6.5v.8"/>
<circle cx="53.9" cy="8.4" r=".49"/>
<circle cx="56.7" cy="8.4" r=".49"/>
<circle cx="146.6" cy="4.5" r=".75"/>
</g>
<path d="M0 261.4h215.9v18h-215.9z" fill-rule="evenodd" fill="#fff"/>
<path d="M23.8 262.9l3.4 6h-6.9z" fill="#231f20"/>
<path d="M22.1 267.7h1.3l-.4 .5h-.3a.55 .55 0 0 1-.6-.5z" fill-rule="evenodd" fill="#fff"/>
<path d="M22.1 267.7h1.3l-.4 .5h-.3a.55 .55 0 0 1-.6-.5z" fill="none" stroke="#231f20" stroke-width=".34"/>
<path d="M22.1 267.7h1.3l-.4 .5h-.5zM22.6 265.8h.1M22.6 265.8h2.3zM23.7 265.9h.1M23.7 264.9v1zM24 267.7h.1" fill="none" stroke="#fff" stroke-width=".34"/>
<path d="M24.7 265.8l-.7 1.9z" fill="#fff"/>
<path d="M24.7 265.8l-.7 1.9z" fill="none" stroke="#fff" stroke-width=".34"/>
<path d="M24.7 265.8l.7 1.9z" fill="#fff"/>
<path d="M22.8 265.8l-.7 1.9zM22.8 265.8l.6 1.9zM24.7 265.8l.7 1.9zM25.3 267.7h.1" fill="none" stroke="#fff" stroke-width=".34"/>
<path d="M24.1 267.7h1.3a.65 .65 0 0 1-.6 .5 .65 .65 0 0 1-.7-.5z" fill-rule="evenodd" fill="#fff"/>
<path d="M24.1 267.7h1.3a.65 .65 0 0 1-.6 .5 .65 .65 0 0 1-.7-.5z" fill="none" stroke="#231f20" stroke-width=".34"/>
<path d="M24 267.7h.1M24.1 267.7h1.3l-.4 .5h-.5z" fill="none" stroke="#fff" stroke-width=".34"/>
<path d="M19 261.7h177.8" fill="none" stroke="#000" stroke-width=".53"/>
<text font-size="7.3" x="84.7" y="185.2">LV1Txx Logic</text>
<text font-size="5.3" x="25.2" y="31.2">SN74LV1T34 Single Power Supply Single Buffer GATE CMOS Logic Level Shifter</text>
<g font-size="4.2">
<text x="20" y="41.8">1 Features</text>
<text x="111.1" y="54.5">2 Applications</text>
<text x="111.1" y="79.9">3 Description</text>
<text x="52.6" y="154.5">LV1Txx Logic</text>
<text x="138.4" y="154.5">LV1Txx Logic</text>
</g>
<g font-size="3.5">
<text x="111.1" y="39.5">•</text>
<text x="116.1" y="39.5">Supports standard logic pinouts</text>
<text x="20" y="47.9">•</text>
<text x="25" y="47.9">Latch-up performance exceeds 250mA per JESD</text>
<text x="111.1" y="43.7">•</text>
<text x="116.1" y="43.7">CMOS output B compatible with AUP1G and</text>
<text x="116.1" y="47.9">LVC1G families</text>
<text x="25" y="52.2">17</text>
<text x="20" y="56.4">•</text>
<text x="25" y="56.4">Single-supply voltage translator at 5V, 3.3V, 2.5V,</text>
<text x="20" y="64.9">•</text>
<text x="25" y="60.6">and 1.8V V</text>
<text x="25" y="64.9">Operating range of 1.65V to 5.5V</text>
<text x="111.1" y="60.6">•</text>
<text x="111.1" y="64.9">•</text>
<text x="20" y="69.1">•</text>
<text x="25" y="69.1">Up translation:</text>
<text x="111.1" y="69.1">•</text>
<text x="25" y="73.9">–</text>
<text x="30" y="73.9">1.2V</text>
<text x="41.5" y="73.9">to 1.8V at 1.8V V</text>
<text x="111.1" y="73.3">•</text>
<text x="25" y="78.1">–</text>
<text x="25" y="82.3">–</text>
<text x="30" y="82.3">1.8V</text>
<text x="30" y="78.1">1.5V</text>
<text x="41.5" y="82.3">to 3.3V at 3.3V V</text>
<text x="41.5" y="78.1">to 2.5V at 2.5V V</text>
<text x="25" y="86.6">–</text>
<text x="30" y="86.6">3.3V to 5.0V at 5.0V V</text>
<text x="111.1" y="86">The SN74LV1T34 is a single buffer gate with reduced</text>
<text x="20" y="90.8">•</text>
<text x="25" y="90.8">Down translation:</text>
<text x="25" y="95.6">–</text>
<text x="30" y="95.6">3.3V to 1.8V at 1.8V V</text>
<text x="111.1" y="94.5">applications.</text>
<text x="111.1" y="90.3">input</text>
<text x="122.5" y="90.3">thresholds</text>
<text x="142.4" y="90.3">to</text>
<text x="149.1" y="90.3">support</text>
<text x="164.5" y="90.3">voltage</text>
<text x="179.6" y="90.3">translation</text>
<text x="25" y="99.8">–</text>
<text x="30" y="99.8">3.3V to 2.5V at 2.5V V</text>
<text x="136.2" y="100.9">Package Information</text>
<text x="25" y="104">–</text>
<text x="30" y="104">5.0V to 3.3V at 3.3V V</text>
<text x="20" y="112.5">•</text>
<text x="20" y="108.3">•</text>
<text x="25" y="112.5">Output drive:</text>
<text x="25" y="108.3">Logic output is referenced to V</text>
<text x="25" y="117.3">–</text>
<text x="30" y="117.3">8mA output drive at 5V</text>
<text x="25" y="121.5">–</text>
<text x="25" y="125.7">–</text>
<text x="30" y="121.5">7mA output drive at 3.3V</text>
<text x="30" y="125.7">3mA output drive at 1.8V</text>
<text x="20" y="130">•</text>
<text x="25" y="130">Characterized up to 50MHz at 3.3V V</text>
<text x="20" y="134.2">•</text>
<text x="25" y="134.2">5V Tolerance on input pins</text>
<text x="20" y="138.4">•</text>
<text x="25" y="138.4">–40°C to 125°C operating temperature range</text>
<text x="98.1" y="165.5">Vcc = 3.3V</text>
<text x="47.2" y="180.4">5.0V, 3.3V</text>
<text x="47.2" y="184.3">2.5V, 1.8V</text>
<text x="154.4" y="182.3">3.3V</text>
<text x="49.3" y="188.1">System</text>
<text x="152.2" y="186.2">System</text>
<text x="156.2" y="216.6">VOH min = 2.4V</text>
<text x="26.9" y="228.1">VIH min = 1.36V</text>
<text x="91.4" y="233">VIL min = 0.8V</text>
<text x="163.7" y="231.5">VOL max = 0.4V</text>
<text x="65.3" y="242.8">Switching Thresholds for 1.8-V to 3.3-V Translation</text>
</g>
<g font-size="3.5" fill="#00f">
<text x="116.1" y="60.6">Telecom</text>
<text x="116.1" y="64.9">Portable applications</text>
<text x="116.1" y="69.1">Servers</text>
<text x="116.1" y="73.3">PC and notebooks</text>
</g>
<text font-size="3.2" fill="#00f" x="177.9" y="21.1">SN74LV1T34</text>
<g font-size="2.8">
<text x="111.1" y="119.4">(1)</text>
<text x="118.6" y="119.4">For more information, see Section 12.</text>
<text x="111.1" y="122.8">(2)</text>
<text x="118.6" y="122.8">The package size (length × width) is a nominal value and</text>
<text x="111.1" y="129.6">(3)</text>
<text x="118.6" y="126.2">includes pins, where applicable.</text>
<text x="118.6" y="129.6">The body size (length x width) is a nominal value and does</text>
<text x="118.6" y="132.9">not include pins.</text>
<text x="28" y="259.5">Refer to the V</text>
<text x="47.5" y="259.5">/V</text>
<text x="52.7" y="259.5">and output drive for lower V</text>
<text x="91.1" y="259.5">condition.</text>
<text x="27.9" y="265.5">An IMPORTANT NOTICE at the end of this data sheet addresses availability, warranty, changes, use in safety-critical applications,</text>
<text x="27.9" y="268.9">intellectual property matters and other important disclaimers. PRODUCTION DATA.</text>
</g>
<text font-size="2.6" fill="#00f" x="141.4" y="46.8">1</text>
<g font-size="2.6">
<text x="42.5" y="61.3">CC</text>
<text x="37.3" y="72.7">(1)</text>
<text x="37.3" y="76.9">(1)</text>
<text x="68.1" y="74.6">CC</text>
<text x="37.3" y="81.2">(1)</text>
<text x="68.1" y="78.8">CC</text>
<text x="68.1" y="83">CC</text>
<text x="64.9" y="87.3">CC</text>
<text x="64.9" y="96.3">CC</text>
<text x="64.9" y="100.5">CC</text>
<text x="64.9" y="104.7">CC</text>
<text x="72.9" y="109">CC</text>
<text x="83.4" y="130.7">CC</text>
</g>
<text font-size="2.5" x="127.9" y="24.3">SCLS743E – DECEMBER 2013 – REVISED FEBRUARY 2024</text>
<g font-size="2.1">
<text x="114" y="104.7">PART NUMBER</text>
<text x="136.7" y="104.7">PACKAGE</text>
<text x="157.9" y="104.7">PACKAGE</text>
<text x="178.6" y="104.7">BODY SIZE</text>
<text x="111.9" y="110.8">SN74LV1T34</text>
<text x="133.1" y="108.7">DBV (SOT-23, 5)</text>
<text x="133.1" y="112.8">DCK (SC70, 5)</text>
<text x="154.3" y="108.7">2.90mm × 2.8mm</text>
<text x="154.3" y="112.8">2.00mm × 2.1mm</text>
<text x="175.5" y="108.7">2.90mm × 1.60mm</text>
<text x="175.5" y="112.8">2.00mm × 1.25mm</text>
<text x="45.4" y="260.1">IH</text>
<text x="50.2" y="260.1">IL</text>
<text x="87.3" y="260.1">CC</text>
</g>
<text font-size="2.1" fill="#00f" x="24.8" y="258.6">1</text>
<g font-size="2">
<text x="41.6" y="142">VIH = 2.0V</text>
<text x="60.3" y="143.2">Vcc = 5.0V</text>
<text x="127.4" y="142">VIH = 0.99V</text>
<text x="146.1" y="143.2">Vcc = 1.8V</text>
<text x="41.6" y="144.2">VIL = 0.8V</text>
<text x="127.4" y="144.2">VIL = 0.55V</text>
<text x="33.8" y="151.8">5.0V</text>
<text x="33.8" y="154">3.3V</text>
<text x="91.1" y="155.1">System</text>
<text x="92.4" y="152.9">5.0V</text>
<text x="117" y="150.7">5.0V, 3.3V</text>
<text x="117" y="152.9">2.5V, 1.8V</text>
<text x="117" y="155.1">1.5V, 1.2V</text>
<text x="176.9" y="155.1">System</text>
<text x="178.2" y="152.9">1.8V</text>
<text x="32.5" y="156.2">System</text>
<text x="118.3" y="157.3">System</text>
</g>
<g font-size="1.6" fill="#00f">
<text x="147.2" y="104">(1)</text>
<text x="168.4" y="104">(2)</text>
<text x="190" y="104">(3)</text>
</g>
</svg>
